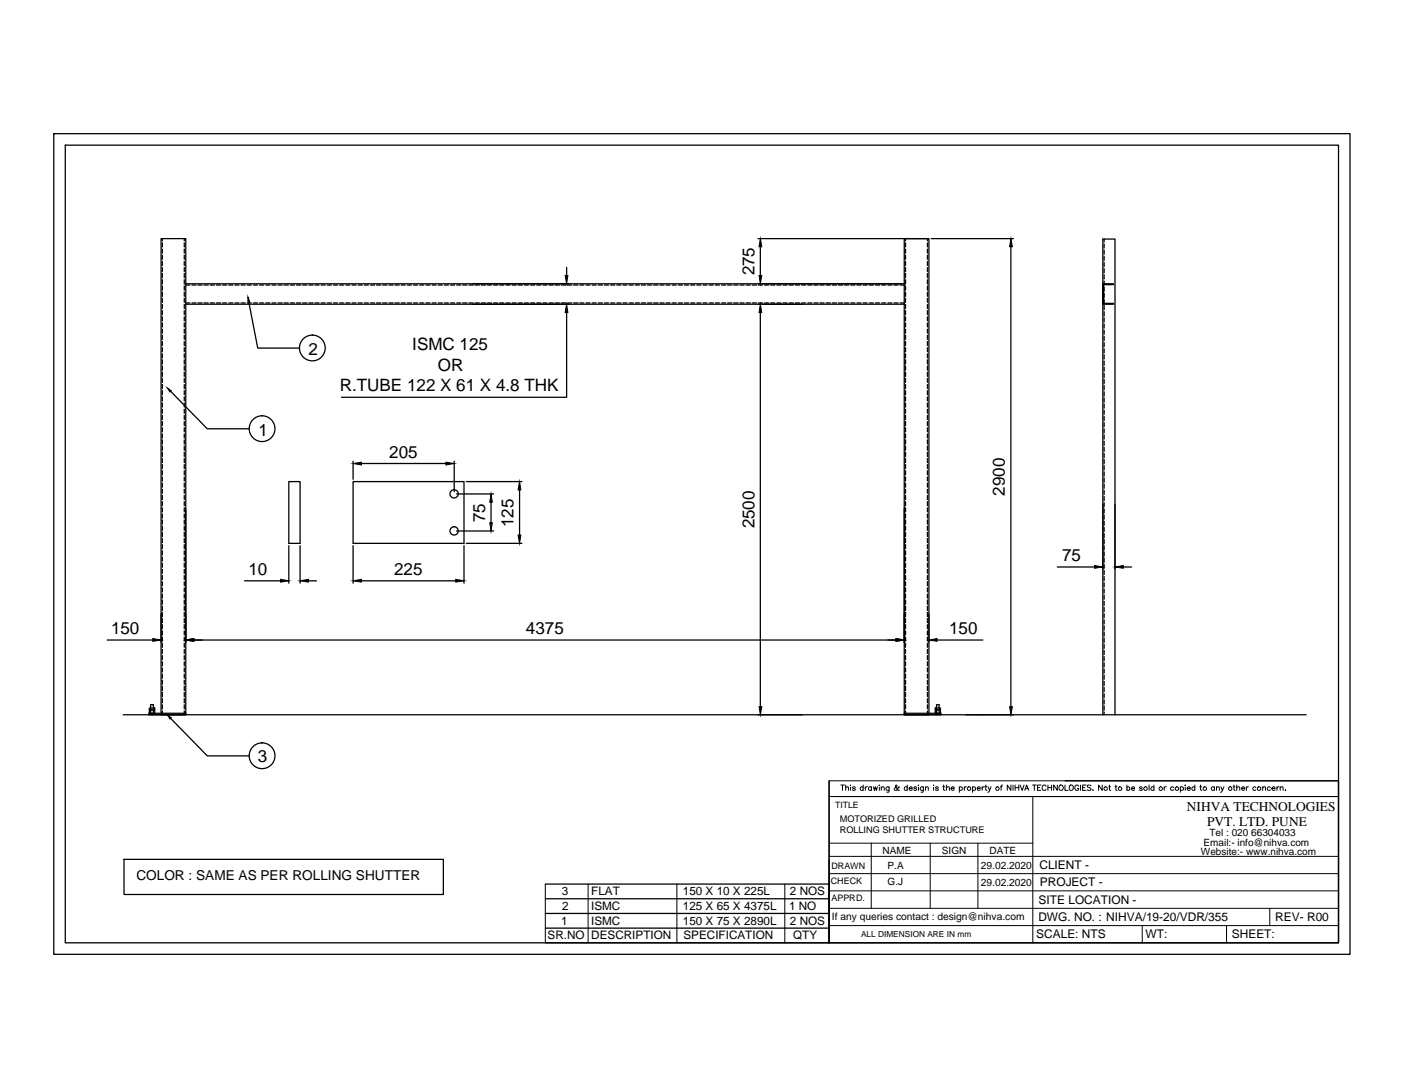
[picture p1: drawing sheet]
<svg xmlns="http://www.w3.org/2000/svg" width="279mm" height="216mm" viewBox="0 0 279 216" stroke-linecap="round" stroke-linejoin="round" font-family="sans-serif">
<!-- layer: 0 -->
<g fill="none" stroke="#000" stroke-width=".25">
<path d="M10.7 26.6h257.8v163.1h-257.8zM13 28.9h253.2v158.5h-253.2zM32.3 47.4v.5M32.3 48.3v.8M32.3 49.5v.8M32.3 50.7v.8M32.3 52v.8M32.3 53.2v.8M32.3 54.4v.8M32.3 55.6v.9M32.3 56.8v.9M32.3 58.1v.8"/>
<path d="M32.3 59.3v.8M36.6 47.4v.5M36.6 48.3v.8M36.6 49.5v.8M36.6 50.7v.8M36.6 52v.8M36.6 53.2v.8M36.6 54.4v.8M36.6 55.6v.9M36.6 56.8v.9M36.6 58.1v.8M36.6 59.3v.8"/>
<path d="M36.9 56.4h142.9M36.9 56.7h.8M38.2 56.7h.8M39.4 56.7h.8M40.6 56.7h.8M41.8 56.7h.9M43 56.7h.9M44.3 56.7h.8M45.5 56.7h.8M46.7 56.7h.8M47.9 56.7h.9M49.2 56.7h.8"/>
<path d="M50.4 56.7h.8M51.6 56.7h.8M52.9 56.7h.8M54.1 56.7h.8M55.3 56.7h.8M56.5 56.7h.8M57.7 56.7h.9M59 56.7h.8M60.2 56.7h.8M61.4 56.7h.9M62.6 56.7h.8M63.9 56.7h.8"/>
<path d="M65.1 56.7h.8M66.3 56.7h.8M67.5 56.7h.9M68.8 56.7h.8M70 56.7h.8M71.2 56.7h.8M72.5 56.7h.8M73.7 56.7h.8M74.9 56.7h.8M76.1 56.7h.8M77.3 56.7h.9M78.6 56.7h.8"/>
<path d="M79.8 56.7h.8M81 56.7h.8M82.2 56.7h.8M83.5 56.7h.8M84.7 56.7h.8M85.9 56.7h.8M87.2 56.7h.8M88.4 56.7h.8M89.6 56.7h.8M90.8 56.7h.8M92 56.7h.9M93.2 56.7h.9"/>
<path d="M94.5 56.7h.8M95.7 56.7h.8M96.9 56.7h.8M98.2 56.7h.8M99.4 56.7h.8M100.6 56.7h.8M101.8 56.7h.8M103.1 56.7h.8M104.3 56.7h.8M105.5 56.7h.8M106.8 56.7h.8M108 56.7h.8"/>
<path d="M109.2 56.7h.8M110.4 56.7h.8M111.6 56.7h.9M112.7 53.2v1.6M112.8 56.7h.9M114.1 56.7h.8M115.3 56.7h.8M116.5 56.7h.8M117.8 56.7h.8M119 56.7h.8M120.2 56.7h.8M121.4 56.7h.8"/>
<path d="M122.7 56.7h.8M123.9 56.7h.8M125.1 56.7h.8M126.4 56.7h.8M127.5 56.7h.9M128.8 56.7h.8M130 56.7h.8M131.2 56.7h.9M132.4 56.7h.9M133.7 56.7h.8M134.9 56.7h.8M136.1 56.7h.8"/>
<path d="M137.4 56.7h.8M138.6 56.7h.8M139.8 56.7h.8M141 56.7h.8M142.3 56.7h.8M143.5 56.7h.8M144.7 56.7h.8M145.9 56.7h.9M147.1 56.7h.9M148.4 56.7h.8M149.6 56.7h.8M150.7 47.4h33.5"/>
<path d="M150.8 56.7h.8M151.2 49.1v5.7M152 56.7h.9M153.3 56.7h.8M154.5 56.7h.8M155.7 56.7h.8M157 56.7h.8M158.2 56.7h.8M159.4 56.7h.8M160.6 56.7h.8M161.9 56.7h.8M163.1 56.7h.8"/>
<path d="M164.3 56.7h.8M165.5 56.7h.9M166.7 56.7h.9M168 56.7h.8M169.2 56.7h.8M170.4 56.7h.8M171.6 56.7h.9M172.9 56.7h.8M174.1 56.7h.8M175.3 56.7h.8M176.6 56.7h.8M177.8 56.7h.8"/>
<path d="M179 56.7h.8M180.1 47.4v.5M180.1 48.3v.8M180.1 49.5v.8M180.1 50.7v.8M180.1 52v.8M180.1 53.2v.8M180.1 54.4v.8M180.1 55.6v.9M180.1 56.8v.9M180.1 58.1v.8M180.1 59.3v.8"/>
<path d="M184.4 47.4v.5M184.4 48.3v.8M184.4 49.5v.8M184.4 50.7v.8M184.4 52v.8M184.4 53.2v.8M184.4 54.4v.8M184.4 55.6v.9M184.4 56.8v.9M184.4 58.1v.8M184.4 59.3v.8M185.2 47.4h16.3"/>
<path d="M201 49.1v91.4M219.3 56.4h2.1v.2h-2v3.7h2v.2h-2.1zM219.6 47.5v.6M219.6 48.5v.8M219.6 49.7v.8M219.6 51v.8M219.6 52.2v.8M219.6 53.4v.8M219.6 54.6v.8M219.6 55.9v.8M219.6 57.1v.8M219.6 58.3v.8"/>
<path d="M219.6 59.5v.9M32.3 60.5v.8M32.3 61.8v.8M32.3 63v.8M32.3 64.2v.8M32.3 65.4v.8M32.3 66.7v.8M32.3 67.9v.8M32.3 69.1v.8M32.3 70.3v.8M32.3 71.5v.9M32.3 72.8v.8"/>
<path d="M32.3 74v.8M32.3 75.2v.8M32.3 76.4v.8M32.3 77.7v.8M32.3 78.9v.8M33.9 77.8l7.3 7.4h8.4M36.6 60.5v.8M36.6 61.8v.8M36.6 63v.8M36.6 64.2v.8M36.6 65.4v.8M36.6 66.7v.8"/>
<path d="M36.6 67.9v.8M36.6 69.1v.8M36.6 70.3v.8M36.6 71.5v.9M36.6 72.8v.8M36.6 74v.8M36.6 75.2v.8M36.6 76.4v.8M36.6 77.7v.8M36.6 78.9v.8M36.9 60.5h142.9M36.9 60.2h.8"/>
<path d="M38.2 60.2h.8M39.4 60.2h.8M40.6 60.2h.8M41.8 60.2h.9M43 60.2h.9M44.3 60.2h.8M45.5 60.2h.8M46.7 60.2h.8M47.9 60.2h.9M49.2 60.2h.8M49.5 60l1.8 9.2h8.3M50.4 60.2h.8"/>
<path d="M51.6 60.2h.8M52.9 60.2h.8M54.1 60.2h.8M55.3 60.2h.8M56.5 60.2h.8M57.7 60.2h.9M59 60.2h.8M60.2 60.2h.8M61.4 60.2h.9M62.6 60.2h.8M63.9 60.2h.8M65.1 60.2h.8"/>
<path d="M66.3 60.2h.8M67.5 60.2h.9M68.8 60.2h.8M70 60.2h.8M71.2 60.2h.8M72.5 60.2h.8M73.7 60.2h.8M74.9 60.2h.8M76.1 60.2h.8M77.3 60.2h.9M78.6 60.2h.8M79.8 60.2h.8"/>
<path d="M81 60.2h.8M82.2 60.2h.8M83.5 60.2h.8M84.7 60.2h.8M85.9 60.2h.8M87.2 60.2h.8M88.4 60.2h.8M89.6 60.2h.8M90.8 60.2h.8M92 60.2h.9M93.2 60.2h.9M94.5 60.2h.8"/>
<path d="M95.7 60.2h.8M96.9 60.2h.8M98.2 60.2h.8M99.4 60.2h.8M100.6 60.2h.8M101.8 60.2h.8M103.1 60.2h.8M104.3 60.2h.8M105.5 60.2h.8M106.8 60.2h.8M108 60.2h.8M109.2 60.2h.8"/>
<path d="M110.4 60.2h.8M111.6 60.2h.9M112.7 62.1v16.9h-44.8M112.8 60.2h.9M114.1 60.2h.8M115.3 60.2h.8M116.5 60.2h.8M117.8 60.2h.8M119 60.2h.8M120.2 60.2h.8M121.4 60.2h.8M122.7 60.2h.8"/>
<path d="M123.9 60.2h.8M125.1 60.2h.8M126.4 60.2h.8M127.5 60.2h.9M128.8 60.2h.8M130 60.2h.8M131.2 60.2h.9M132.4 60.2h.9M133.7 60.2h.8M134.9 60.2h.8M136.1 60.2h.8M137.4 60.2h.8"/>
<path d="M138.6 60.2h.8M139.8 60.2h.8M141 60.2h.8M142.3 60.2h.8M143.5 60.2h.8M144.7 60.2h.8M145.9 60.2h.9M147.1 60.2h.9M148.4 60.2h.8M149.6 60.2h.8M150.8 60.2h.8M151.2 62.1v78.4"/>
<path d="M152 60.2h.9M153.3 60.2h.8M154.5 60.2h.8M155.7 60.2h.8M157 60.2h.8M158.2 60.2h.8M159.4 60.2h.8M160.6 60.2h.8M161.9 60.2h.8M163.1 60.2h.8M164.3 60.2h.8M165.5 60.2h.9"/>
<path d="M166.7 60.2h.9M168 60.2h.8M169.2 60.2h.8M170.4 60.2h.8M171.6 60.2h.9M172.9 60.2h.8M174.1 60.2h.8M175.3 60.2h.8M176.6 60.2h.8M177.8 60.2h.8M179 60.2h.8M180.1 60.5v.8"/>
<path d="M180.1 61.8v.8M180.1 63v.8M180.1 64.2v.8M180.1 65.4v.8M180.1 66.7v.8M180.1 67.9v.8M180.1 69.1v.8M180.1 70.3v.8M180.1 71.5v.9M180.1 72.8v.8M180.1 74v.8M180.1 75.2v.8"/>
<path d="M180.1 76.4v.8M180.1 77.7v.8M180.1 78.9v.8M184.4 60.5v.8M184.4 61.8v.8M184.4 63v.8M184.4 64.2v.8M184.4 65.4v.8M184.4 66.7v.8M184.4 67.9v.8M184.4 69.1v.8M184.4 70.3v.8"/>
<path d="M184.4 71.5v.9M184.4 72.8v.8M184.4 74v.8M184.4 75.2v.8M184.4 76.4v.8M184.4 77.7v.8M184.4 78.9v.8M219.6 60.7v.9M219.6 62v.8M219.6 63.2v.8M219.6 64.4v.8M219.6 65.6v.8"/>
<path d="M219.6 66.9v.8M219.6 68.1v.8M219.6 69.3v.8M219.6 70.6v.8M219.6 71.8v.8M219.6 73v.8M219.6 74.2v.8M219.6 75.4v.9M219.6 76.7v.8M219.6 77.9v.8M219.6 79.1v.9M32.3 80.1v.8"/>
<path d="M32.3 81.4v.8M32.3 82.6v.8M32.3 83.8v.8M32.3 85v.8M32.3 86.3v.8M32.3 87.4v.9M32.3 88.7v.8M32.3 89.9v.8M32.3 91.1v.9M32.3 92.4v.8M32.3 93.6v.8M32.3 94.8v.8"/>
<path d="M32.3 96v.8M32.3 97.3v.8M32.3 98.5v.8M32.3 99.7v.8M36.6 80.1v.8M36.6 81.4v.8M36.6 82.6v.8M36.6 83.8v.8M36.6 85v.8M36.6 86.3v.8M36.6 87.4v.9M36.6 88.7v.8"/>
<path d="M36.6 89.9v.8M36.6 91.1v.9M36.6 92.4v.8M36.6 93.6v.8M36.6 94.8v.8M36.6 96v.8M36.6 97.3v.8M36.6 98.5v.8M36.6 99.7v.8M57.4 95.7h2.3v12.3h-2.3zM70.2 95.7h22.1v12.3h-22.1zM70.2 91.7v3.6"/>
<path d="M71.9 92.1h16.8M90.3 91.7v6M90.8 98.2h7.4M92.7 95.7h11.1M97.6 99.9v4M103.3 97.4v9M180.1 80.1v.8M180.1 81.4v.8M180.1 82.6v.8M180.1 83.8v.8M180.1 85v.8M180.1 86.3v.8"/>
<path d="M180.1 87.4v.9M180.1 88.7v.8M180.1 89.9v.8M180.1 91.1v.9M180.1 92.4v.8M180.1 93.6v.8M180.1 94.8v.8M180.1 96v.8M180.1 97.3v.8M180.1 98.5v.8M180.1 99.7v.8M184.4 80.1v.8"/>
<path d="M184.4 81.4v.8M184.4 82.6v.8M184.4 83.8v.8M184.4 85v.8M184.4 86.3v.8M184.4 87.4v.9M184.4 88.7v.8M184.4 89.9v.8M184.4 91.1v.9M184.4 92.4v.8M184.4 93.6v.8M184.4 94.8v.8"/>
<path d="M184.4 96v.8M184.4 97.3v.8M184.4 98.5v.8M184.4 99.7v.8M219.6 80.3v.8M219.6 81.6v.8M219.6 82.8v.8M219.6 84v.8M219.6 85.2v.8M219.6 86.5v.8M219.6 87.7v.8M219.6 88.9v.8"/>
<path d="M219.6 90.2v.8M219.6 91.3v.9M219.6 92.6v.8M219.6 93.8v.8M219.6 95v.9M219.6 96.3v.8M219.6 97.5v.8M219.6 98.7v.8M219.6 99.9v.8M32.3 101v.8M32.3 102.2v.8M32.3 103.4v.8"/>
<path d="M32.3 104.6v.8M32.3 105.8v.9M32.3 107v.9M32.3 108.3v.8M32.3 109.5v.8M32.3 110.7v.8M32.3 112v.8M32.3 113.2v.8M32.3 114.4v.8M32.3 115.6v.8M32.3 116.9v.8M32.3 118.1v.8"/>
<path d="M32.3 119.3v.8M36.6 101v.8M36.6 102.2v.8M36.6 103.4v.8M36.6 104.6v.8M36.6 105.8v.9M36.6 107v.9M36.6 108.3v.8M36.6 109.5v.8M36.6 110.7v.8M36.6 112v.8M36.6 113.2v.8"/>
<path d="M36.6 114.4v.8M36.6 115.6v.8M36.6 116.9v.8M36.6 118.1v.8M36.6 119.3v.8M36.9 101.2v26.5M48.6 115.5h7.2M57.4 108.5v7.4M59.7 108.5v7.4M61.3 115.5h1.6M70.2 108.5v7.4M71.9 115.5h18.7"/>
<path d="M90.8 105.6h7.4M92.3 108.5v7.4M92.7 108h11.1M179.8 101.2v26.5M180.1 101v.8M180.1 102.2v.8M180.1 103.4v.8M180.1 104.6v.8M180.1 105.8v.9M180.1 107v.9M180.1 108.3v.8M180.1 109.5v.8"/>
<path d="M180.1 110.7v.8M180.1 112v.8M180.1 113.2v.8M180.1 114.4v.8M180.1 115.6v.8M180.1 116.9v.8M180.1 118.1v.8M180.1 119.3v.8M184.4 101v.8M184.4 102.2v.8M184.4 103.4v.8M184.4 104.6v.8"/>
<path d="M184.4 105.8v.9M184.4 107v.9M184.4 108.3v.8M184.4 109.5v.8M184.4 110.7v.8M184.4 112v.8M184.4 113.2v.8M184.4 114.4v.8M184.4 115.6v.8M184.4 116.9v.8M184.4 118.1v.8M184.4 119.3v.8"/>
<path d="M210.3 112.7h7.4M219.6 101.2v.8M219.6 102.4v.8M219.6 103.6v.8M219.6 104.8v.8M219.6 106.1v.8M219.6 107.3v.8M219.6 108.5v.8M219.6 109.7v.9M219.6 110.9v.9M219.6 112.2v.8M219.6 113.4v.8"/>
<path d="M219.6 114.6v.8M219.6 115.9v.8M219.6 117.1v.8M219.6 118.3v.8M219.6 119.5v.8M221.7 100.2v13M223.4 112.7h1.6M21.3 127.2h9.1M32 122v5.7M32.3 120.5v.9M32.3 121.7v.9M32.3 123v.8"/>
<path d="M32.3 124.2v.8M32.3 125.4v.8M32.3 126.6v.9M32.3 127.9v.8M32.3 129.1v.8M32.3 130.3v.8M32.3 131.6v.8M32.3 132.8v.8M32.3 134v.8M32.3 135.2v.8M32.3 136.4v.9M32.3 137.7v.8"/>
<path d="M32.3 138.9v.8M36.6 120.5v.9M36.6 121.7v.9M36.6 123v.8M36.6 124.2v.8M36.6 125.4v.8M36.6 126.6v.9M36.6 127.9v.8M36.6 129.1v.8M36.6 130.3v.8M36.6 131.6v.8M36.6 132.8v.8"/>
<path d="M36.6 134v.8M36.6 135.2v.8M36.6 136.4v.9M36.6 137.7v.8M36.6 138.9v.8M38.6 127.2h139.6M180.1 120.5v.9M180.1 121.7v.9M180.1 123v.8M180.1 124.2v.8M180.1 125.4v.8M180.1 126.6v.9"/>
<path d="M180.1 127.9v.8M180.1 129.1v.8M180.1 130.3v.8M180.1 131.6v.8M180.1 132.8v.8M180.1 134v.8M180.1 135.2v.8M180.1 136.4v.9M180.1 137.7v.8M180.1 138.9v.8M184.4 120.5v.9M184.4 121.7v.9"/>
<path d="M184.4 123v.8M184.4 124.2v.8M184.4 125.4v.8M184.4 126.6v.9M184.4 127.9v.8M184.4 129.1v.8M184.4 130.3v.8M184.4 131.6v.8M184.4 132.8v.8M184.4 134v.8M184.4 135.2v.8M184.4 136.4v.9"/>
<path d="M184.4 137.7v.8M184.4 138.9v.8M184.7 122v5.7M186.3 127.2h9.1M219.6 120.8v.8M219.6 122v.8M219.6 123.2v.8M219.6 124.4v.9M219.6 125.6v.9M219.6 126.9v.8M219.6 128.1v.8M219.6 129.3v.8"/>
<path d="M219.6 130.5v.8M219.6 131.8v.8M219.6 133v.8M219.6 134.2v.8M219.6 135.5v.8M219.6 136.7v.8M219.6 137.9v.8M219.6 139.1v.8M24.5 142.1h235.2M29.6 141.8h7.3v.3h-7.3zM29.7 141.1h1.1v.7h-1.1zM29.7 140.7h1.1v.4h-1.1z"/>
<path d="M30 142.1v-2h.5v2M32 141.8v-94.4h4.9v94.7h-4.9M32.3 140.1v.8M32.3 141.3v.5M33.9 142.8l7.3 7.5h8.4M36.6 140.1v.8M36.6 141.3v.5M164.9 155.2v32.2M179.8 141.8h7.3v.3h-7.3zM180.1 140.1v.8M180.1 141.3v.5M184.4 140.1v.8"/>
<path d="M184.4 141.3v.5M184.7 141.8v-94.4h-4.9v94.7h4.9M186 141.1h1v.7h-1zM186 140.7h1v.4h-1zM186.3 142.1v-2h.5v2M211.8 155.2h54.4v32.2h-101.3M219.3 142.1v-94.6h2.4v94.6M219.6 140.3v.9M219.6 141.5v.6M24.7 170.8h63.5v7h-63.5zM108.4 178.7h56.5M108.4 175.8h56.5"/>
<path d="M108.4 187.4h56.5M108.4 184.5h56.5M108.4 181.6h56.5"/>
<circle cx="62.1" cy="69.2" r="2.56"/>
<circle cx="52.1" cy="85.2" r="2.56"/>
<circle cx="90.3" cy="98.2" r=".83"/>
<circle cx="90.3" cy="105.5" r=".83"/>
<circle cx="52.1" cy="150.2" r="2.56"/>
</g>
<g fill="#000" stroke="#000" stroke-width=".2">
<path d="M112.4 54.8h.5l-.2 1.6zM150.9 54.8h.6l-.3 1.6zM151.2 47.4l.3 1.7h-.6zM201 47.4l.3 1.7h-.5zM33.3 77.1l.8 .6-.3 .2zM49.3 59l.3 1-.3 .1zM112.7 60.5l.2 1.6h-.5zM151.2 60.5l.3 1.6h-.6zM70.2 92.1l1.7-.2v.5zM88.7 91.9l1.6 .2-1.6 .3zM97.6 98.2l.3 1.7h-.5zM103.3 95.7l.3 1.7h-.6z"/>
<path d="M55.8 115.2l1.6 .3-1.6 .2zM59.7 115.5l1.6-.3v.5zM70.2 115.5l1.7-.3v.5zM90.6 115.2l1.7 .3-1.7 .2zM97.4 103.9h.5l-.3 1.7zM103 106.4h.6l-.3 1.6zM217.7 112.4l1.6 .3-1.6 .3zM221.7 112.7l1.7-.3v.6zM30.4 126.9l1.6 .3-1.6 .3zM36.9 127.2l1.7-.3v.6zM178.2 126.9l1.6 .3-1.6 .3zM184.7 127.2l1.6-.3v.6z"/>
<path d="M33.3 142.1l.8 .6-.3 .2zM150.9 140.5h.6l-.3 1.6zM200.8 140.5h.5l-.3 1.6z"/>
</g>
<g fill="none" stroke="#000" stroke-width=".2">
<path d="M164.9 155.2h101.3v3.2h-101.3zM164.9 158.4v29M166.6 158.4h99.6M167.2 156.1h.7M167.5 156.1v1M168.2 156.6l.4-.2 .1 .7M168.2 156.1v1M169.1 156.1h.1M169.1 156.5v.6M170.1 156.6l-.2-.2-.4 .2 .5 .2v.3l-.5-.1M171.6 156.6a.34 .34 0 0 0-.4-.1 .34 .34 0 0 0 0 .5 .34 .34 0 0 0 .4 0M171.6 156.1v1"/>
<path d="M172.1 156.4v.7M172.5 156.4h-.2l-.2 .3M173.3 156.6a.34 .34 0 0 0-.5-.1 .34 .34 0 0 0 0 .5 .34 .34 0 0 0 .5 0M173.3 156.4v.7M173.7 156.4l.2 .7 .2-.7 .2 .7 .2-.7M174.8 156.1h.1M174.9 156.5v.6M175.2 156.6l.3-.2 .3 .1v.6M175.2 156.4v.7M176.8 156.4v1l-.5 .1M176.8 156.6a.35 .35 0 0 0-.5-.1 .35 .35 0 0 0 0 .6 .35 .35 0 0 0 .5-.1M178.8 156.5v-.1l-.1 .1a.57 .57 0 0 1-.8 .5v-.3l.5-.4-.1-.2-.2 .1v.3l.5 .6 .2-.1"/>
<path d="M180.4 156.6a.34 .34 0 0 0-.5-.1 .34 .34 0 0 0 0 .5 .34 .34 0 0 0 .5 0M180.4 156.1v1M180.8 156.7h.6a.35 .35 0 0 0-.4-.2 .35 .35 0 0 0-.2 .5 .35 .35 0 0 0 .5 .1l.1-.1M182.3 156.6l-.2-.2-.4 .2 .5 .2v.3l-.5-.1M182.6 156.1h.1M182.7 156.5v.6M183.6 156.4v1l-.4 .1M183.6 156.6a.35 .35 0 0 0-.5-.1 .35 .35 0 0 0 0 .6 .35 .35 0 0 0 .5-.1M184.1 156.6l.2-.2 .3 .1v.6M184.1 156.4v.7M185.6 156.1h.1M185.7 156.5v.6"/>
<path d="M186.6 156.6l-.2-.2-.4 .2 .5 .2v.3l-.5-.1M187.5 156.4h.4M187.6 156.1v.8l.1 .2h.2M188.2 156.6l.3-.2 .3 .1v.6M188.2 156.1v1M189.1 156.7h.7l-.1-.2a.35 .35 0 0 0-.5 .1 .35 .35 0 0 0 .1 .5 .35 .35 0 0 0 .5-.1M190.8 156.6a.34 .34 0 0 1 .5-.1 .34 .34 0 0 1 0 .5 .34 .34 0 0 1-.5 0M190.8 156.4v1.1M191.8 156.4v.7M192.2 156.4h-.2l-.2 .3M193.4 156.6a.34 .34 0 0 1 .5-.1 .34 .34 0 0 1 0 .5 .34 .34 0 0 1-.5 0M193.4 156.4v1.1"/>
<path d="M194.3 156.7h.6v-.2a.34 .34 0 0 0-.5 .1 .34 .34 0 0 0 .1 .4 .34 .34 0 0 0 .4 0M195.3 156.4v.7M195.7 156.4h-.1l-.3 .3M195.9 156.4h.3M196 156.1v.8l.1 .2h.2M196.5 156.4l.3 .7 .3-.7M196.8 157.1l-.3 .4M199 156.4h.3M199.4 156.1l-.3 .2v.8M201 156.1v1l-.7-1v1M201.5 156.1v1M201.9 156.1v1"/>
<path d="M201.9 156.6h.7M202.6 156.1v1M202.8 156.1l.5 1 .4-1M203.8 157.1l.4-1 .4 1M203.9 156.8h.6M205.3 156.1h.8M205.4 158.4v29M205.7 156.1v1M206.3 156.6h.4M207 156.1h-.7v1h.7M208 156.3a.39 .39 0 0 0-.4-.2 .39 .39 0 0 0-.4 .4 .45 .45 0 0 0 .2 .5 .45 .45 0 0 0 .6 0v-.1M208.4 156.6h.7"/>
<path d="M208.4 156.1v1M209.1 156.1v1M210.3 156.1v1l-.8-1v1M210.7 156.2a.49 .49 0 0 1 .8 .4 .49 .49 0 0 1-.8 .4zM211.8 156.1v1h.6M212.7 156.2a.46 .46 0 0 1 .6 0 .46 .46 0 0 1 .1 .5 .4 .4 0 0 1-.4 .4 .4 .4 0 0 1-.4-.4zM214.5 156.3a.46 .46 0 0 0-.7-.1 .46 .46 0 0 0 0 .7 .37 .37 0 0 0 .4 .2 .37 .37 0 0 0 .3-.4h-.3M214.9 156.1v1M215.3 156.6h.4M216 156.1h-.7v1h.7M216.9 156.2l-.2-.1-.5 .1 .1 .3 .6 .3v.2l-.2 .1-.5-.1M217.3 157.1h.1z"/>
<path d="M219.2 156.1v1l-.7-1v1M220.5 156.4h.3M220.6 156.1v.8l.1 .2h.2M221.7 156.4h.4M221.9 156.1v.8v.2h.3M224.1 156.6a.34 .34 0 0 1 .5-.1 .34 .34 0 0 1 0 .5 .34 .34 0 0 1-.5 0M224.1 156.1v1M225 156.7h.6v-.2a.34 .34 0 0 0-.5 .1 .34 .34 0 0 0 0 .4 .34 .34 0 0 0 .5 0M227.1 156.6l-.2-.2-.3 .2 .5 .2v.3l-.5-.1M228.5 156.1v1M229.5 156.6a.35 .35 0 0 0-.5-.1 .35 .35 0 0 0 0 .6 .35 .35 0 0 0 .5-.1M229.5 156.1v1"/>
<path d="M231.5 156.4v.7M231.9 156.4h-.1l-.3 .3M233.4 156.6a.35 .35 0 0 0-.5-.1 .35 .35 0 0 0 0 .6 .35 .35 0 0 0 .5-.1M234.7 156.6a.35 .35 0 0 1 .5-.1 .35 .35 0 0 1 0 .6 .35 .35 0 0 1-.5-.1M234.7 156.4v1.1M235.7 156.1h.1M235.7 156.5v.6M236.1 156.7h.6a.35 .35 0 0 0-.4-.2 .35 .35 0 0 0-.2 .5 .35 .35 0 0 0 .5 .1l.1-.1M237.6 156.6a.34 .34 0 0 0-.5-.1 .34 .34 0 0 0 0 .5 .34 .34 0 0 0 .5 0M237.6 156.1v1M238.6 156.4h.4M238.7 156.1v.8l.1 .2h.2"/>
<path d="M241.5 156.6a.35 .35 0 0 0-.5-.1 .35 .35 0 0 0 0 .6 .35 .35 0 0 0 .5-.1M241.5 156.4v.7M241.9 156.6l.3-.2 .2 .1 .1 .6M241.9 156.4v.7M242.8 156.4l.3 .7 .3-.7M243.1 157.1l-.4 .4M245.2 156.4h.4M245.4 156.1v.8v.2h.2M245.9 156.6l.3-.2 .3 .1v.6M245.9 156.1v1M246.9 156.7h.6v-.2a.35 .35 0 0 0-.5 .1 .35 .35 0 0 0 0 .5 .35 .35 0 0 0 .5-.1M247.8 156.4v.7"/>
<path d="M248.3 156.4h-.2l-.3 .3M249.8 156.6a.35 .35 0 0 0-.6-.1 .35 .35 0 0 0 0 .6 .35 .35 0 0 0 .6-.1M251.1 156.6l.3-.2 .2 .1 .1 .6M251.1 156.4v.7M252.6 156.6a.35 .35 0 0 0-.5-.1 .35 .35 0 0 0 0 .6 .35 .35 0 0 0 .5-.1M252.9 156.7h.7l-.1-.2a.35 .35 0 0 0-.5 .1 .35 .35 0 0 0 .1 .5 .35 .35 0 0 0 .5-.1M253.9 156.4v.7M254.3 156.4l-.2 .1-.2 .2M254.6 156.6l.2-.2 .3 .1 .1 .6M254.6 156.4v.7M255.6 157.1h.1zM108.4 175.8v11.6"/>
<path d="M117 175.8v11.6M134.6 175.8v11.6M156.1 175.8v11.6M164.9 177.1h101.3M164.9 173.7h101.3M164.9 170.3h101.3M164.9 167.6h40.5M173.3 167.6v13M185 167.6v13M194.5 167.6v13M164.9 180.6h101.3M164.9 184h101.3"/>
<path d="M227.1 184v3.4M243.9 184v3.4M252.5 180.6v3.4"/>
<circle cx="192.7" cy="156.8" r=".36"/>
<circle cx="198.3" cy="156.8" r=".36"/>
<circle cx="219.9" cy="156.8" r=".37"/>
<circle cx="222.7" cy="156.8" r=".37"/>
<circle cx="227.8" cy="156.8" r=".36"/>
<circle cx="230.8" cy="156.8" r=".36"/>
<circle cx="234" cy="156.8" r=".37"/>
<circle cx="239.6" cy="156.8" r=".37"/>
<circle cx="244.7" cy="156.8" r=".36"/>
<circle cx="250.4" cy="156.8" r=".37"/>
</g>
<g font-size="3.4">
<text x="150" y="54.8" transform="rotate(-90 150 54.8)">275</text>
<text x="61.3" y="70.6">2</text>
<text x="82" y="69.5">ISMC 125</text>
<text x="67.6" y="77.8">R.TUBE 122 X 61 X 4.8 THK</text>
<text x="87.1" y="73.7">OR</text>
<text x="51.4" y="86.6">1</text>
<text x="77.4" y="91">205</text>
<text x="199.8" y="98.5" transform="rotate(-90 199.8 98.5)">2900</text>
<text x="96.5" y="103.8" transform="rotate(-90 96.5 103.8)">75</text>
<text x="102.1" y="104.8" transform="rotate(-90 102.1 104.8)">125</text>
<text x="150" y="105.1" transform="rotate(-90 150 105.1)">2500</text>
<text x="211.2" y="111.5">75</text>
<text x="49.4" y="114.3">10</text>
<text x="78.4" y="114.3">225</text>
<text x="22.1" y="126.1">150</text>
<text x="104.6" y="126.1">4375</text>
<text x="188.8" y="126.1">150</text>
<text x="51.3" y="151.6">3</text>
</g>
<g font-size="2.7">
<text x="236" y="161.1">NIHVA TECHNOLOGIES</text>
<text x="240" y="164.2">PVT. LTD. PUNE</text>
<text x="27.1" y="175">COLOR : SAME AS PER ROLLING SHUTTER</text>
</g>
<g font-size="2.4">
<text x="206.7" y="172.8">CLIENT -</text>
<text x="206.5" y="179.7">SITE LOCATION -</text>
<text x="206.8" y="176.2">PROJECT -</text>
<text x="206.5" y="183.1">DWG. NO. : NIHVA/19-20/VDR/355</text>
<text x="253.6" y="183.1">REV- R00</text>
<text x="206.1" y="186.5">SCALE: NTS</text>
<text x="227.8" y="186.5">WT:</text>
<text x="245" y="186.5">SHEET:</text>
</g>
<g font-size="2.3">
<text x="111.7" y="178">3</text>
<text x="117.6" y="178">FLAT</text>
<text x="135.8" y="178">150 X 10 X 225L</text>
<text x="157.1" y="178">2 NOS</text>
<text x="111.6" y="183.8">1</text>
<text x="111.8" y="180.9">2</text>
<text x="117.5" y="183.8">ISMC</text>
<text x="117.5" y="180.9">ISMC</text>
<text x="135.8" y="183.8">150 X 75 X 2890L</text>
<text x="135.8" y="180.9">125 X 65 X 4375L</text>
<text x="156.9" y="180.9">1 NO</text>
<text x="157.1" y="183.8">2 NOS</text>
<text x="108.9" y="186.8">SR.NO</text>
<text x="117.6" y="186.8">DESCRIPTION</text>
<text x="135.9" y="186.8">SPECIFICATION</text>
<text x="157.7" y="186.8">QTY</text>
</g>
<g font-size="2">
<text x="240.5" y="166.1">Tel : 020 66304033</text>
<text x="175.5" y="169.7">NAME</text>
<text x="176.5" y="172.8">P.A</text>
<text x="187.3" y="169.7">SIGN</text>
<text x="195.1" y="172.7">29.02.2020</text>
<text x="196.8" y="169.7">DATE</text>
<text x="238.8" y="170">Website:- www.nihva.com</text>
<text x="239.3" y="168.2">Email:- info@nihva.com</text>
<text x="176.5" y="176">G.J</text>
<text x="195.1" y="176.2">29.02.2020</text>
<text x="165.4" y="182.9">If any queries contact : design@nihva.com</text>
</g>
<g font-size="1.8">
<text x="167" y="163.4">MOTORIZED GRILLED</text>
<text x="167" y="165.6">ROLLING SHUTTER STRUCTURE</text>
<text x="165.3" y="172.7">DRAWN</text>
<text x="165.2" y="175.8">CHECK</text>
<text x="165.3" y="179.1">APPRD.</text>
</g>
<g font-size="1.7">
<text x="166.1" y="160.6">TITLE</text>
<text x="171.2" y="186.3">ALL DIMENSION ARE IN mm</text>
</g>
</svg>
